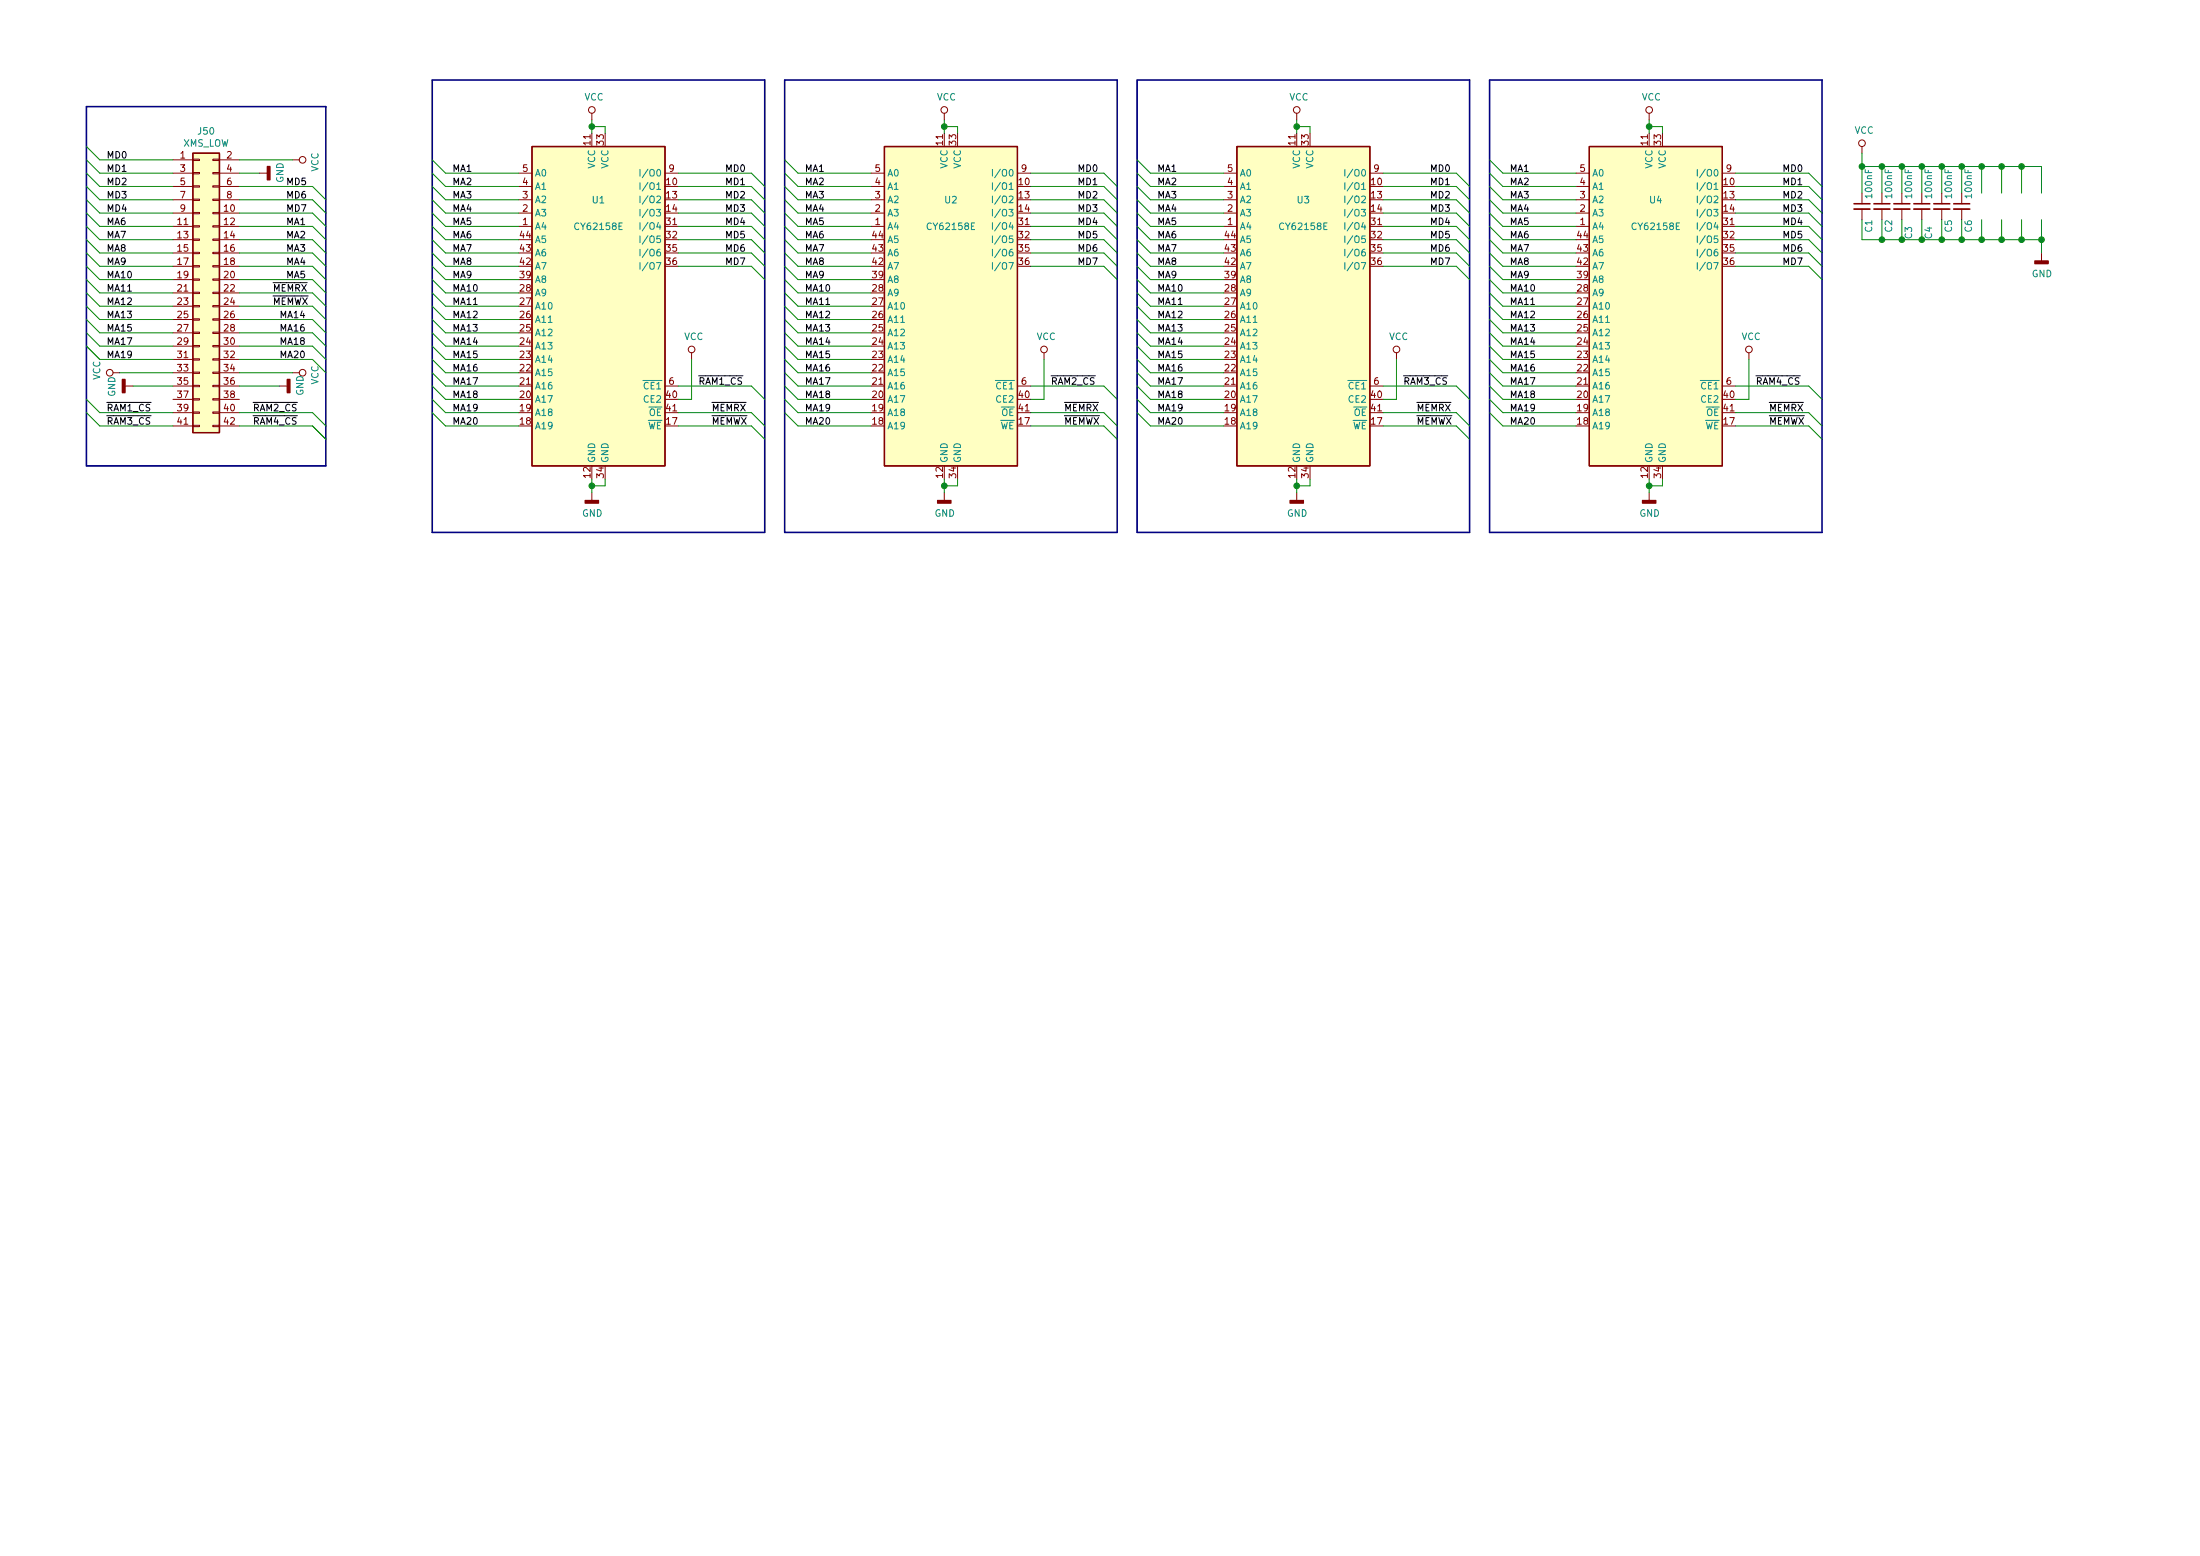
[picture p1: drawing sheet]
<svg xmlns="http://www.w3.org/2000/svg" width="420mm" height="297mm" viewBox="0 0 420 297" stroke-linecap="round" stroke-linejoin="round" font-family="sans-serif">
<g fill="#ffffc2" stroke="#ffffc2" stroke-width=".19">
<path d="M101.6 28h25.4v60.9h-25.4z"/>
<path d="M236.2 28h25.4v60.9h-25.4z"/>
<path d="M168.9 28h25.4v60.9h-25.4z"/>
<path d="M303.5 28h25.4v60.9h-25.4z"/>
<path d="M36.8 29.2h5.1v53.4h-5.1z"/>
</g>
<path d="M36.8 29.2h5.1v53.4h-5.1zM101.6 28h25.4v60.9h-25.4zM168.9 28h25.4v60.9h-25.4zM236.2 28h25.4v60.9h-25.4zM303.5 28h25.4v60.9h-25.4z" fill="none" stroke="#840000" stroke-width=".25"/>
<g fill="none" stroke="#840000" stroke-width=".19">
<path d="M33 38.1h3.8M33 35.6h3.8M33 33.1h3.8M33 30.5h3.8M36.8 38h1.3v.3h-1.3zM36.8 35.5h1.3v.2h-1.3zM36.8 32.9h1.3v.3h-1.3zM36.8 30.4h1.3v.2h-1.3zM40.6 38h1.3v.3h-1.3zM40.6 35.5h1.3v.2h-1.3zM40.6 32.9h1.3v.3h-1.3zM40.6 30.4h1.3v.2h-1.3z"/>
<path d="M41.9 38.1h3.8M41.9 35.6h3.8M41.9 33.1h3.8M41.9 30.5h3.8M49.5 33.1h1.6M55.9 30.5h1.2M99.1 38.1h2.5M99.1 35.6h2.5M99.1 33.1h2.5M113 21.6v1.3M127 33.1h2.5M166.4 38.1h2.5"/>
<path d="M166.4 35.6h2.5M166.4 33.1h2.5M180.3 21.6v1.3M194.3 33.1h2.5M233.7 38.1h2.5M233.7 35.6h2.5M233.7 33.1h2.5M247.6 21.6v1.3M261.6 33.1h2.6M301 38.1h2.5M301 35.6h2.5M301 33.1h2.5"/>
<path d="M315 21.6v1.3M328.9 33.1h2.6M355.6 28v1.2M355.6 36.9v2M355.6 39.9v2M359.4 36.9v2M359.4 39.9v2M363.2 36.9v2M363.2 39.9v2M367 36.9v2M367 39.9v2M370.8 36.9v2"/>
<path d="M370.8 39.9v2M374.6 36.9v2M374.6 39.9v2M33 43.2h3.8M33 40.7h3.8M33 45.8h3.8M33 48.3h3.8M33 50.8h3.8M33 53.4h3.8M33 55.9h3.8M33 58.5h3.8M36.8 58.3h1.3v.3h-1.3z"/>
<path d="M36.8 55.8h1.3v.2h-1.3zM36.8 53.2h1.3v.3h-1.3zM36.8 50.7h1.3v.3h-1.3zM36.8 48.2h1.3v.2h-1.3zM36.8 45.6h1.3v.3h-1.3zM36.8 43.1h1.3v.2h-1.3zM36.8 40.5h1.3v.3h-1.3zM40.6 58.3h1.3v.3h-1.3zM40.6 55.8h1.3v.2h-1.3zM40.6 53.2h1.3v.3h-1.3zM40.6 50.7h1.3v.3h-1.3zM40.6 48.2h1.3v.2h-1.3z"/>
<path d="M40.6 45.6h1.3v.3h-1.3zM40.6 43.1h1.3v.2h-1.3zM40.6 40.5h1.3v.3h-1.3zM41.9 43.2h3.8M41.9 40.7h3.8M41.9 45.8h3.8M41.9 48.3h3.8M41.9 50.8h3.8M41.9 53.4h3.8M41.9 55.9h3.8M41.9 58.5h3.8M99.1 43.2h2.5"/>
<path d="M99.1 40.7h2.5M166.4 43.2h2.5M166.4 40.7h2.5M233.7 43.2h2.5M233.7 40.7h2.5M301 43.2h2.5M301 40.7h2.5M389.9 48.3v1.5M21.6 71.2h1.3M23.9 73.7h1.5M33 73.7h3.8M33 71.2h3.8"/>
<path d="M33 61h3.8M33 63.5h3.8M33 66.1h3.8M33 68.6h3.8M33 76.2h3.8M33 78.8h3.8M36.8 78.6h1.3v.3h-1.3zM36.8 76.1h1.3v.3h-1.3zM36.8 73.6h1.3v.2h-1.3zM36.8 71h1.3v.3h-1.3zM36.8 68.5h1.3v.2h-1.3zM36.8 65.9h1.3v.3h-1.3z"/>
<path d="M36.8 63.4h1.3v.3h-1.3zM36.8 60.9h1.3v.2h-1.3zM40.6 78.6h1.3v.3h-1.3zM40.6 76.1h1.3v.3h-1.3zM40.6 73.6h1.3v.2h-1.3zM40.6 71h1.3v.3h-1.3zM40.6 68.5h1.3v.2h-1.3zM40.6 65.9h1.3v.3h-1.3zM40.6 63.4h1.3v.3h-1.3zM40.6 60.9h1.3v.2h-1.3zM41.9 73.7h3.8M41.9 71.2h3.8"/>
<path d="M41.9 61h3.8M41.9 63.5h3.8M41.9 66.1h3.8M41.9 68.6h3.8M41.9 76.2h3.8M41.9 78.8h3.8M53.3 73.7h1.6M55.9 71.2h1.2M127 73.7h2.5M132.1 67.3v1.3M194.3 73.7h2.5M199.4 67.3v1.3"/>
<path d="M261.6 73.7h2.6M266.7 67.3v1.3M328.9 73.7h2.6M334 67.3v1.3M33 81.3h3.8M36.8 81.2h1.3v.2h-1.3zM40.6 81.2h1.3v.2h-1.3zM41.9 81.3h3.8M113 94v1.5M180.3 94v1.5M247.6 94v1.5M315 94v1.5"/>
<circle cx="57.8" cy="30.5" r=".63"/>
<circle cx="113" cy="21" r=".63"/>
<circle cx="180.3" cy="21" r=".63"/>
<circle cx="247.6" cy="21" r=".63"/>
<circle cx="315" cy="21" r=".63"/>
<circle cx="355.6" cy="27.3" r=".63"/>
<circle cx="21" cy="71.2" r=".63"/>
<circle cx="57.8" cy="71.2" r=".63"/>
<circle cx="132.1" cy="66.7" r=".63"/>
<circle cx="199.4" cy="66.7" r=".63"/>
<circle cx="266.7" cy="66.7" r=".63"/>
<circle cx="334" cy="66.7" r=".63"/>
</g>
<g fill="none" stroke="#008484" stroke-width=".19">
<path d="M122.2 32.3v1.3M122.2 34.9v1.3M122.2 37.4v1.3M122.2 40v1.2M123.7 34.8l-1 1.7M123.7 37.4l-1 1.6M123.7 39.9l-1 1.6M123.7 32.3l-1 1.6M124.2 37.6l.2-.2a.44 .44 0 0 1 .5 .5v.6l-.5 .2-.2-.2zM124.2 32.5l.2-.2a.44 .44 0 0 1 .5 .5v.6l-.5 .2-.2-.2zM125.4 40h.8l-.5 .4 .4 .2v.5l-.2 .1-.5-.1M125.4 37.6l.5-.2 .3 .4-.8 .9h.8"/>
<path d="M125.6 32.5l.1-.2a.67 .67 0 0 1 .5 .7 .67 .67 0 0 1-.5 .6l-.3-.5zM189.5 32.3v1.3M189.5 34.9v1.3M189.5 37.4v1.3M189.5 40v1.2M191.1 34.8l-1.1 1.7M191.1 37.4l-1.1 1.6M191.1 39.9l-1.1 1.6M191.1 32.3l-1.1 1.6M191.5 37.6l.2-.2a.44 .44 0 0 1 .6 .5l-.1 .6-.5 .2-.2-.2zM191.5 32.5l.2-.2a.44 .44 0 0 1 .6 .5l-.1 .6-.5 .2-.2-.2zM192.7 40h.8l-.5 .4 .4 .2v.5l-.2 .1-.5-.1"/>
<path d="M192.7 37.6l.5-.2 .3 .4-.8 .9h.8M192.9 32.5l.1-.2a.67 .67 0 0 1 .5 .7 .67 .67 0 0 1-.5 .6l-.3-.5zM256.8 32.3v1.3M256.8 34.9v1.3M256.8 37.4v1.3M256.8 40v1.2M258.4 34.8l-1.1 1.7M258.4 37.4l-1.1 1.6M258.4 39.9l-1.1 1.6M258.4 32.3l-1.1 1.6M258.8 37.6l.2-.2a.44 .44 0 0 1 .6 .5l-.1 .6-.5 .2-.2-.2zM258.8 32.5l.2-.2a.44 .44 0 0 1 .6 .5l-.1 .6-.5 .2-.2-.2z"/>
<path d="M260 40h.8l-.5 .4 .4 .2v.5l-.2 .1-.5-.1M260 37.6l.5-.2 .3 .4-.8 .9h.8M260.2 32.5l.1-.2a.67 .67 0 0 1 .5 .7 .67 .67 0 0 1-.5 .6l-.3-.5zM324.2 32.3v1.3M324.2 34.9v1.3M324.2 37.4v1.3M324.2 40v1.2M325.7 34.8l-1.1 1.7M325.7 37.4l-1.1 1.6M325.7 39.9l-1.1 1.6M325.7 32.3l-1.1 1.6M326.1 37.6l.2-.2a.44 .44 0 0 1 .6 .5l-.1 .6-.5 .2-.2-.2z"/>
<path d="M326.1 32.5l.2-.2a.44 .44 0 0 1 .6 .5l-.1 .6-.5 .2-.2-.2zM327.3 40h.8l-.4 .4 .3 .2v.5l-.2 .1-.5-.1M327.4 37.6l.4-.2 .3 .4-.8 .9h.8M327.5 32.5l.2-.2a.67 .67 0 0 1 .4 .7 .67 .67 0 0 1-.4 .6l-.3-.5zM122.2 42.5v1.3M122.2 45v1.3M122.2 47.6v1.3M122.2 50.1v1.3M123.7 42.5l-1 1.6M123.7 45l-1 1.6M123.7 47.5l-1 1.7M123.7 50.1l-1 1.6"/>
<path d="M124.2 40.1l.2-.1a.44 .44 0 0 1 .5 .4v.7l-.5 .1-.2-.1zM124.2 45.2l.2-.2a.44 .44 0 0 1 .5 .5v.6l-.5 .2-.2-.2zM124.2 47.8l.2-.2a.44 .44 0 0 1 .5 .4v.7l-.5 .2-.2-.2zM124.2 50.3l.2-.2a.44 .44 0 0 1 .5 .5v.6l-.5 .2-.2-.2zM125.4 50.1h.8l-.5 1.3M126 47.6h-.2a.79 .79 0 0 0-.1 1.3l.4-.2v-.5l-.4-.1-.3 .2M126.1 45h-.6l-.1 .7 .2-.2 .5 .2v.5l-.2 .1-.5-.1M189.5 42.5v1.3M189.5 45v1.3M189.5 47.6v1.3M189.5 50.1v1.3M191.1 42.5l-1.1 1.6"/>
<path d="M191.1 45l-1.1 1.6M191.1 47.5l-1.1 1.7M191.1 50.1l-1.1 1.6M191.5 40.1l.2-.1a.44 .44 0 0 1 .6 .4l-.1 .7-.5 .1-.2-.1zM191.5 45.2l.2-.2a.44 .44 0 0 1 .6 .5l-.1 .6-.5 .2-.2-.2zM191.5 47.8l.2-.2a.44 .44 0 0 1 .6 .4l-.1 .7-.5 .2-.2-.2zM191.5 50.3l.2-.2a.44 .44 0 0 1 .6 .5l-.1 .6-.5 .2-.2-.2zM192.7 50.1h.8l-.5 1.3M193.3 47.6h-.2a.79 .79 0 0 0-.1 1.3l.4-.2v-.5l-.4-.1-.3 .2M193.4 45h-.6l-.1 .7 .2-.2 .5 .2v.5l-.2 .1-.5-.1M256.8 42.5v1.3M256.8 45v1.3"/>
<path d="M256.8 47.6v1.3M256.8 50.1v1.3M258.4 42.5l-1.1 1.6M258.4 45l-1.1 1.6M258.4 47.5l-1.1 1.7M258.4 50.1l-1.1 1.6M258.8 40.1l.2-.1a.44 .44 0 0 1 .6 .4l-.1 .7-.5 .1-.2-.1zM258.8 45.2l.2-.2a.44 .44 0 0 1 .6 .5l-.1 .6-.5 .2-.2-.2zM258.8 47.8l.2-.2a.44 .44 0 0 1 .6 .4l-.1 .7-.5 .2-.2-.2zM258.8 50.3l.2-.2a.44 .44 0 0 1 .6 .5l-.1 .6-.5 .2-.2-.2zM260 50.1h.8l-.5 1.3M260.7 47.6h-.3a.79 .79 0 0 0-.1 1.3l.4-.2v-.5l-.4-.1-.3 .2"/>
<path d="M260.7 45h-.6l-.1 .7 .2-.2 .5 .2v.5l-.2 .1-.5-.1M324.2 42.5v1.3M324.2 45v1.3M324.2 47.6v1.3M324.2 50.1v1.3M325.7 42.5l-1.1 1.6M325.7 45l-1.1 1.6M325.7 47.5l-1.1 1.7M325.7 50.1l-1.1 1.6M326.1 40.1l.2-.1a.44 .44 0 0 1 .6 .4l-.1 .7-.5 .1-.2-.1zM326.1 45.2l.2-.2a.44 .44 0 0 1 .6 .5l-.1 .6-.5 .2-.2-.2zM326.1 47.8l.2-.2a.44 .44 0 0 1 .6 .4l-.1 .7-.5 .2-.2-.2z"/>
<path d="M326.1 50.3l.2-.2a.44 .44 0 0 1 .6 .5l-.1 .6-.5 .2-.2-.2zM327.3 50.1h.8l-.5 1.3M328 47.6h-.3a.79 .79 0 0 0-.1 1.3l.4-.2v-.5l-.4-.1-.2 .2M328 45h-.6v.7l.2-.2 .4 .2v.5l-.2 .1-.4-.1"/>
</g>
<g fill="#840000" stroke="#840000" stroke-width=".25">
<path d="M179.1 95.5h2.5v.5h-2.5z"/>
<path d="M111.8 95.5h2.5v.5h-2.5z"/>
<path d="M246.4 95.5h2.5v.5h-2.5z"/>
<path d="M388.6 49.8h2.6v.5h-2.6z"/>
<path d="M54.9 72.4h.5v2.6h-.5z"/>
<path d="M51.1 31.8h.5v2.5h-.5z"/>
<path d="M23.4 72.4h.5v2.6h-.5z"/>
<path d="M313.7 95.5h2.5v.5h-2.5z"/>
</g>
<path d="M354.1 39.9h3M357.9 39.9h3M361.7 39.9h3M365.5 39.9h3.1M369.3 39.9h3.1M373.1 39.9h3.1" fill="none" stroke="#840000" stroke-width=".33"/>
<path d="M354.1 38.9h3M357.9 38.9h3M361.7 38.9h3M365.5 38.9h3.1M369.3 38.9h3.1M373.1 38.9h3.1" fill="none" stroke="#840000" stroke-width=".3"/>
<path d="M82.5 15.3h63.5v86.3h-63.5zM149.9 15.3h63.5v86.3h-63.5zM217.2 15.3h63.5v86.3h-63.5zM284.5 15.3h63.5v86.3h-63.5zM16.5 20.4h45.7v68.5h-45.7z" fill="none" stroke="#000084" stroke-width=".3"/>
<g fill="none" stroke="#008400" stroke-width=".19">
<path d="M16.5 38.1l2.5 2.6h14M16.5 35.6l2.5 2.5h14M16.5 30.5l2.5 2.6h14M16.5 33.1l2.5 2.5h14M16.5 28l2.5 2.5h14M45.7 38.1h14l2.5 2.6M45.7 33.1h3.8M45.7 35.6h14l2.5 2.5M45.7 30.5h10.2M82.5 38.1l2.6 2.6h14M82.5 35.6l2.6 2.5h14M82.5 30.5l2.6 2.6h14"/>
<path d="M82.5 33.1l2.6 2.5h14M113 24.2h2.6v1.2M113 22.9v2.5M129.5 38.1h14l2.5 2.6M129.5 33.1h14l2.5 2.5M129.5 35.6h14l2.5 2.5M149.9 38.1l2.5 2.6h14M149.9 35.6l2.5 2.5h14M149.9 30.5l2.5 2.6h14M149.9 33.1l2.5 2.5h14M180.3 24.2h2.6v1.2M180.3 22.9v2.5"/>
<path d="M196.8 38.1h14l2.6 2.6M196.8 33.1h14l2.6 2.5M196.8 35.6h14l2.6 2.5M217.2 38.1l2.5 2.6h14M217.2 35.6l2.5 2.5h14M217.2 30.5l2.5 2.6h14M217.2 33.1l2.5 2.5h14M247.6 22.9v2.5M247.6 24.2h2.6v1.2M264.2 38.1h13.9l2.6 2.6M264.2 33.1h13.9l2.6 2.5M264.2 35.6h13.9l2.6 2.5"/>
<path d="M284.5 38.1l2.5 2.6h14M284.5 35.6l2.5 2.5h14M284.5 30.5l2.5 2.6h14M284.5 33.1l2.5 2.5h14M315 24.2h2.5v1.2M315 22.9v2.5M331.5 38.1h13.9l2.6 2.6M331.5 33.1h13.9l2.6 2.5M331.5 35.6h13.9l2.6 2.5M355.6 31.8h34.3v5.1M355.6 29.2v7.7M359.4 31.8v5.1"/>
<path d="M363.2 31.8v5.1M367 31.8v5.1M370.8 31.8v5.1M374.6 31.8v5.1M378.5 31.8v5.1M382.3 31.8v5.1M386.1 31.8v5.1M16.5 43.2l2.5 2.6h14M16.5 48.3l2.5 2.5h14M16.5 45.8l2.5 2.5h14M16.5 40.7l2.5 2.5h14M16.5 58.5l2.5 2.5h14"/>
<path d="M16.5 55.9l2.5 2.6h14M16.5 53.4l2.5 2.5h14M16.5 50.8l2.5 2.6h14M45.7 45.8h14l2.5 2.5M45.7 50.8h14l2.5 2.6M45.7 48.3h14l2.5 2.5M45.7 43.2h14l2.5 2.6M45.7 40.7h14l2.5 2.5M45.7 58.5h14l2.5 2.5M45.7 55.9h14l2.5 2.6M45.7 53.4h14l2.5 2.5M82.5 43.2l2.6 2.6h14"/>
<path d="M82.5 48.3l2.6 2.5h14M82.5 45.8l2.6 2.5h14M82.5 40.7l2.6 2.5h14M82.5 58.5l2.6 2.5h14M82.5 55.9l2.6 2.6h14M82.5 53.4l2.6 2.5h14M82.5 50.8l2.6 2.6h14M129.5 45.8h14l2.5 2.5M129.5 50.8h14l2.5 2.6M129.5 48.3h14l2.5 2.5M129.5 43.2h14l2.5 2.6M129.5 40.7h14l2.5 2.5"/>
<path d="M149.9 43.2l2.5 2.6h14M149.9 48.3l2.5 2.5h14M149.9 45.8l2.5 2.5h14M149.9 40.7l2.5 2.5h14M149.9 58.5l2.5 2.5h14M149.9 55.9l2.5 2.6h14M149.9 53.4l2.5 2.5h14M149.9 50.8l2.5 2.6h14M196.8 45.8h14l2.6 2.5M196.8 50.8h14l2.6 2.6M196.8 48.3h14l2.6 2.5M196.8 43.2h14l2.6 2.6"/>
<path d="M196.8 40.7h14l2.6 2.5M217.2 43.2l2.5 2.6h14M217.2 48.3l2.5 2.5h14M217.2 45.8l2.5 2.5h14M217.2 40.7l2.5 2.5h14M217.2 58.5l2.5 2.5h14M217.2 55.9l2.5 2.6h14M217.2 53.4l2.5 2.5h14M217.2 50.8l2.5 2.6h14M264.2 45.8h13.9l2.6 2.5M264.2 50.8h13.9l2.6 2.6M264.2 48.3h13.9l2.6 2.5"/>
<path d="M264.2 43.2h13.9l2.6 2.6M264.2 40.7h13.9l2.6 2.5M284.5 43.2l2.5 2.6h14M284.5 48.3l2.5 2.5h14M284.5 45.8l2.5 2.5h14M284.5 40.7l2.5 2.5h14M284.5 58.5l2.5 2.5h14M284.5 55.9l2.5 2.6h14M284.5 53.4l2.5 2.5h14M284.5 50.8l2.5 2.6h14M331.5 45.8h13.9l2.6 2.5M331.5 50.8h13.9l2.6 2.6"/>
<path d="M331.5 48.3h13.9l2.6 2.5M331.5 43.2h13.9l2.6 2.6M331.5 40.7h13.9l2.6 2.5M355.6 41.9v3.9h34.3M359.4 41.9v3.9M363.2 41.9v3.9M367 41.9v3.9M370.8 41.9v3.9M374.6 41.9v3.9M378.5 41.9v3.9M382.3 41.9v3.9M386.1 41.9v3.9"/>
<path d="M389.9 41.9v6.4M16.5 78.8l2.5 2.5h14M16.5 76.2l2.5 2.6h14M16.5 66.1l2.5 2.5h14M16.5 63.5l2.5 2.6h14M16.5 61l2.5 2.5h14M22.9 71.2h10.1M25.4 73.7h7.6M45.7 78.8h14l2.5 2.5M45.7 73.7h7.6M45.7 71.2h10.2M45.7 68.6h14l2.5 2.6"/>
<path d="M45.7 66.1h14l2.5 2.5M45.7 63.5h14l2.5 2.6M45.7 61h14l2.5 2.5M82.5 78.8l2.6 2.5h14M82.5 76.2l2.6 2.6h14M82.5 71.2l2.6 2.5h14M82.5 73.7l2.6 2.5h14M82.5 68.6l2.6 2.6h14M82.5 66.1l2.6 2.5h14M82.5 63.5l2.6 2.6h14M82.5 61l2.6 2.5h14M129.5 78.8h14l2.5 2.5"/>
<path d="M129.5 73.7h14l2.5 2.5M132.1 68.6v7.6h-2.6M149.9 78.8l2.5 2.5h14M149.9 76.2l2.5 2.6h14M149.9 71.2l2.5 2.5h14M149.9 73.7l2.5 2.5h14M149.9 68.6l2.5 2.6h14M149.9 66.1l2.5 2.5h14M149.9 63.5l2.5 2.6h14M149.9 61l2.5 2.5h14M196.8 78.8h14l2.6 2.5M196.8 73.7h14l2.6 2.5"/>
<path d="M199.4 68.6v7.6h-2.6M217.2 78.8l2.5 2.5h14M217.2 76.2l2.5 2.6h14M217.2 71.2l2.5 2.5h14M217.2 73.7l2.5 2.5h14M217.2 68.6l2.5 2.6h14M217.2 66.1l2.5 2.5h14M217.2 63.5l2.5 2.6h14M217.2 61l2.5 2.5h14M264.2 78.8h13.9l2.6 2.5M264.2 73.7h13.9l2.6 2.5M266.7 68.6v7.6h-2.5"/>
<path d="M284.5 78.8l2.5 2.5h14M284.5 76.2l2.5 2.6h14M284.5 71.2l2.5 2.5h14M284.5 73.7l2.5 2.5h14M284.5 68.6l2.5 2.6h14M284.5 66.1l2.5 2.5h14M284.5 63.5l2.5 2.6h14M284.5 61l2.5 2.5h14M331.5 78.8h13.9l2.6 2.5M331.5 73.7h13.9l2.6 2.5M334 68.6v7.6h-2.5M45.7 81.3h14l2.5 2.6"/>
<path d="M113 91.5v2.5M115.6 91.5v1.2h-2.6M129.5 81.3h14l2.5 2.6M180.3 91.5v2.5M182.9 91.5v1.2h-2.6M196.8 81.3h14l2.6 2.6M247.6 91.5v2.5M250.2 91.5v1.2h-2.6M264.2 81.3h13.9l2.6 2.6M315 91.5v2.5M317.5 91.5v1.2h-2.5M331.5 81.3h13.9l2.6 2.6"/>
</g>
<g fill="#008400" stroke="#008400" stroke-width=".25">
<circle cx="359.4" cy="31.8" r=".51"/>
<circle cx="378.5" cy="45.8" r=".51"/>
<circle cx="386.1" cy="45.8" r=".51"/>
<circle cx="247.6" cy="24.2" r=".51"/>
<circle cx="363.2" cy="31.8" r=".51"/>
<circle cx="359.4" cy="45.8" r=".51"/>
<circle cx="355.6" cy="31.8" r=".51"/>
<circle cx="382.3" cy="45.8" r=".51"/>
<circle cx="378.5" cy="31.8" r=".51"/>
<circle cx="386.1" cy="31.8" r=".51"/>
<circle cx="370.8" cy="45.8" r=".51"/>
<circle cx="367" cy="31.8" r=".51"/>
<circle cx="367" cy="45.8" r=".51"/>
<circle cx="180.3" cy="24.2" r=".51"/>
<circle cx="247.7" cy="92.7" r=".51"/>
<circle cx="113" cy="92.7" r=".51"/>
<circle cx="389.9" cy="45.8" r=".51"/>
<circle cx="180.3" cy="92.7" r=".51"/>
<circle cx="315" cy="92.7" r=".51"/>
<circle cx="382.3" cy="31.8" r=".51"/>
<circle cx="374.6" cy="31.8" r=".51"/>
<circle cx="363.2" cy="45.8" r=".51"/>
<circle cx="374.6" cy="45.8" r=".51"/>
<circle cx="113" cy="24.2" r=".51"/>
<circle cx="315" cy="24.2" r=".51"/>
<circle cx="370.8" cy="31.8" r=".51"/>
</g>
<g font-size="1.8" fill="#008484">
<text x="111.6" y="19.2">VCC</text>
<text x="178.9" y="19.2">VCC</text>
<text x="246.2" y="19.2">VCC</text>
<text x="313.5" y="19.2">VCC</text>
<text x="34.9" y="28">XMS_LOW</text>
<text x="37.9" y="25.7">J50</text>
<text x="354.2" y="25.5">VCC</text>
<text x="54.2" y="34.9" transform="rotate(-90 54.2 34.9)">GND</text>
<text x="60.8" y="32.8" transform="rotate(-90 60.8 32.8)">VCC</text>
<text x="102.1" y="33.7">A0</text>
<text x="113.7" y="32.2" transform="rotate(-90 113.7 32.2)">VCC</text>
<text x="116.2" y="32.2" transform="rotate(-90 116.2 32.2)">VCC</text>
<text x="169.4" y="33.7">A0</text>
<text x="181" y="32.2" transform="rotate(-90 181 32.2)">VCC</text>
<text x="183.5" y="32.2" transform="rotate(-90 183.5 32.2)">VCC</text>
<text x="236.7" y="33.7">A0</text>
<text x="248.3" y="32.2" transform="rotate(-90 248.3 32.2)">VCC</text>
<text x="250.8" y="32.2" transform="rotate(-90 250.8 32.2)">VCC</text>
<text x="304" y="33.7">A0</text>
<text x="315.6" y="32.2" transform="rotate(-90 315.6 32.2)">VCC</text>
<text x="318.1" y="32.2" transform="rotate(-90 318.1 32.2)">VCC</text>
<text x="102.1" y="41.3">A3</text>
<text x="102.1" y="38.8">A2</text>
<text x="102.1" y="36.2">A1</text>
<text x="113.2" y="38.8">U1</text>
<text x="123.1" y="36.2">I/O1</text>
<text x="169.4" y="41.3">A3</text>
<text x="169.4" y="38.8">A2</text>
<text x="169.4" y="36.2">A1</text>
<text x="180.5" y="38.8">U2</text>
<text x="190.4" y="36.2">I/O1</text>
<text x="236.7" y="41.3">A3</text>
<text x="236.7" y="38.8">A2</text>
<text x="236.7" y="36.2">A1</text>
<text x="247.8" y="38.8">U3</text>
<text x="257.8" y="36.2">I/O1</text>
<text x="304" y="41.3">A3</text>
<text x="304" y="38.8">A2</text>
<text x="304" y="36.2">A1</text>
<text x="315.1" y="38.8">U4</text>
<text x="325.1" y="36.2">I/O1</text>
<text x="357.6" y="37.7" transform="rotate(-90 357.6 37.7)">100nF</text>
<text x="361.4" y="37.7" transform="rotate(-90 361.4 37.7)">100nF</text>
<text x="365.2" y="37.7" transform="rotate(-90 365.2 37.7)">100nF</text>
<text x="369" y="37.7" transform="rotate(-90 369 37.7)">100nF</text>
<text x="372.8" y="37.7" transform="rotate(-90 372.8 37.7)">100nF</text>
<text x="376.6" y="37.7" transform="rotate(-90 376.6 37.7)">100nF</text>
<text x="102.1" y="43.9">A4</text>
<text x="102.1" y="46.4">A5</text>
<text x="110" y="43.9">CY62158E</text>
<text x="123.1" y="43.9">I/O4</text>
<text x="169.4" y="43.9">A4</text>
<text x="169.4" y="46.4">A5</text>
<text x="177.3" y="43.9">CY62158E</text>
<text x="190.4" y="43.9">I/O4</text>
<text x="236.7" y="43.9">A4</text>
<text x="236.7" y="46.4">A5</text>
<text x="244.7" y="43.9">CY62158E</text>
<text x="257.8" y="43.9">I/O4</text>
<text x="304" y="43.9">A4</text>
<text x="304" y="46.4">A5</text>
<text x="312" y="43.9">CY62158E</text>
<text x="325.1" y="43.9">I/O4</text>
<text x="357.6" y="44.3" transform="rotate(-90 357.6 44.3)">C1</text>
<text x="361.4" y="44.3" transform="rotate(-90 361.4 44.3)">C2</text>
<text x="365.2" y="45.6" transform="rotate(-90 365.2 45.6)">C3</text>
<text x="369" y="45.6" transform="rotate(-90 369 45.6)">C4</text>
<text x="372.8" y="44.3" transform="rotate(-90 372.8 44.3)">C5</text>
<text x="376.6" y="44.3" transform="rotate(-90 376.6 44.3)">C6</text>
<text x="102.1" y="51.5">A7</text>
<text x="102.1" y="48.9">A6</text>
<text x="169.4" y="51.5">A7</text>
<text x="169.4" y="48.9">A6</text>
<text x="236.7" y="51.5">A7</text>
<text x="236.7" y="48.9">A6</text>
<text x="304" y="51.5">A7</text>
<text x="304" y="48.9">A6</text>
<text x="388" y="52.9">GND</text>
<text x="102.1" y="59.1">A10</text>
<text x="102.1" y="56.6">A9</text>
<text x="102.1" y="54">A8</text>
<text x="169.4" y="59.1">A10</text>
<text x="169.4" y="56.6">A9</text>
<text x="169.4" y="54">A8</text>
<text x="236.7" y="59.1">A10</text>
<text x="236.7" y="56.6">A9</text>
<text x="236.7" y="54">A8</text>
<text x="304" y="59.1">A10</text>
<text x="304" y="56.6">A9</text>
<text x="304" y="54">A8</text>
<text x="102.1" y="64.2">A12</text>
<text x="102.1" y="61.6">A11</text>
<text x="130.7" y="64.9">VCC</text>
<text x="169.4" y="64.2">A12</text>
<text x="169.4" y="61.6">A11</text>
<text x="198" y="64.9">VCC</text>
<text x="236.7" y="64.2">A12</text>
<text x="236.7" y="61.6">A11</text>
<text x="265.3" y="64.9">VCC</text>
<text x="304" y="64.2">A12</text>
<text x="304" y="61.6">A11</text>
<text x="332.6" y="64.9">VCC</text>
<text x="102.1" y="71.8">A15</text>
<text x="102.1" y="69.3">A14</text>
<text x="102.1" y="66.7">A13</text>
<text x="169.4" y="71.8">A15</text>
<text x="169.4" y="69.3">A14</text>
<text x="169.4" y="66.7">A13</text>
<text x="236.7" y="71.8">A15</text>
<text x="236.7" y="69.3">A14</text>
<text x="236.7" y="66.7">A13</text>
<text x="304" y="71.8">A15</text>
<text x="304" y="69.3">A14</text>
<text x="304" y="66.7">A13</text>
<text x="19.2" y="72.6" transform="rotate(-90 19.2 72.6)">VCC</text>
<text x="22" y="75.8" transform="rotate(-90 22 75.8)">GND</text>
<text x="58" y="75.6" transform="rotate(-90 58 75.6)">GND</text>
<text x="60.8" y="73.4" transform="rotate(-90 60.8 73.4)">VCC</text>
<text x="102.1" y="76.9">A17</text>
<text x="102.1" y="74.3">A16</text>
<text x="123.1" y="76.9">CE2</text>
<text x="123.1" y="74.3">CE1</text>
<text x="169.4" y="76.9">A17</text>
<text x="169.4" y="74.3">A16</text>
<text x="190.4" y="76.9">CE2</text>
<text x="190.4" y="74.3">CE1</text>
<text x="236.7" y="76.9">A17</text>
<text x="236.7" y="74.3">A16</text>
<text x="257.7" y="76.9">CE2</text>
<text x="257.7" y="74.3">CE1</text>
<text x="304" y="76.9">A17</text>
<text x="304" y="74.3">A16</text>
<text x="325" y="76.9">CE2</text>
<text x="325" y="74.3">CE1</text>
<text x="102.1" y="82">A19</text>
<text x="102.1" y="79.4">A18</text>
<text x="123.6" y="82">WE</text>
<text x="123.9" y="79.4">OE</text>
<text x="169.4" y="82">A19</text>
<text x="169.4" y="79.4">A18</text>
<text x="191" y="82">WE</text>
<text x="191.2" y="79.4">OE</text>
<text x="236.7" y="82">A19</text>
<text x="236.7" y="79.4">A18</text>
<text x="258.3" y="82">WE</text>
<text x="258.5" y="79.4">OE</text>
<text x="304" y="82">A19</text>
<text x="304" y="79.4">A18</text>
<text x="325.6" y="82">WE</text>
<text x="325.9" y="79.4">OE</text>
<text x="113.7" y="88.4" transform="rotate(-90 113.7 88.4)">GND</text>
<text x="116.2" y="88.4" transform="rotate(-90 116.2 88.4)">GND</text>
<text x="181" y="88.4" transform="rotate(-90 181 88.4)">GND</text>
<text x="183.5" y="88.4" transform="rotate(-90 183.5 88.4)">GND</text>
<text x="248.3" y="88.4" transform="rotate(-90 248.3 88.4)">GND</text>
<text x="250.8" y="88.4" transform="rotate(-90 250.8 88.4)">GND</text>
<text x="315.6" y="88.4" transform="rotate(-90 315.6 88.4)">GND</text>
<text x="318.1" y="88.4" transform="rotate(-90 318.1 88.4)">GND</text>
<text x="111.2" y="98.6">GND</text>
<text x="178.5" y="98.6">GND</text>
<text x="245.8" y="98.6">GND</text>
<text x="313.1" y="98.6">GND</text>
</g>
<g font-size="1.8" fill="#840000">
<text x="112.8" y="27.7" transform="rotate(-90 112.8 27.7)">11</text>
<text x="115.3" y="27.7" transform="rotate(-90 115.3 27.7)">33</text>
<text x="180.1" y="27.7" transform="rotate(-90 180.1 27.7)">11</text>
<text x="182.6" y="27.7" transform="rotate(-90 182.6 27.7)">33</text>
<text x="247.4" y="27.7" transform="rotate(-90 247.4 27.7)">11</text>
<text x="249.9" y="27.7" transform="rotate(-90 249.9 27.7)">33</text>
<text x="314.7" y="27.7" transform="rotate(-90 314.7 27.7)">11</text>
<text x="317.2" y="27.7" transform="rotate(-90 317.2 27.7)">33</text>
<text x="34.4" y="30.3">1</text>
<text x="34.4" y="32.8">3</text>
<text x="34.4" y="35.3">5</text>
<text x="43.3" y="30.3">2</text>
<text x="43.3" y="32.8">4</text>
<text x="43.3" y="35.3">6</text>
<text x="99.8" y="35.3">4</text>
<text x="99.8" y="32.8">5</text>
<text x="127.3" y="35.3">10</text>
<text x="127.8" y="32.8">9</text>
<text x="167.2" y="35.3">4</text>
<text x="167.2" y="32.8">5</text>
<text x="194.6" y="35.3">10</text>
<text x="195.1" y="32.8">9</text>
<text x="234.5" y="35.3">4</text>
<text x="234.5" y="32.8">5</text>
<text x="261.9" y="35.3">10</text>
<text x="262.4" y="32.8">9</text>
<text x="301.8" y="35.3">4</text>
<text x="301.8" y="32.8">5</text>
<text x="329.2" y="35.3">10</text>
<text x="329.7" y="32.8">9</text>
<text x="34.4" y="37.9">7</text>
<text x="34.4" y="40.4">9</text>
<text x="42.8" y="40.4">10</text>
<text x="43.3" y="37.9">8</text>
<text x="99.8" y="40.4">2</text>
<text x="99.8" y="37.9">3</text>
<text x="127.3" y="37.9">13</text>
<text x="127.3" y="40.4">14</text>
<text x="167.2" y="40.4">2</text>
<text x="167.2" y="37.9">3</text>
<text x="194.6" y="37.9">13</text>
<text x="194.6" y="40.4">14</text>
<text x="234.5" y="40.4">2</text>
<text x="234.5" y="37.9">3</text>
<text x="261.9" y="37.9">13</text>
<text x="261.9" y="40.4">14</text>
<text x="301.8" y="40.4">2</text>
<text x="301.8" y="37.9">3</text>
<text x="329.2" y="37.9">13</text>
<text x="329.2" y="40.4">14</text>
<text x="34" y="43">11</text>
<text x="34" y="45.5">13</text>
<text x="42.8" y="43">12</text>
<text x="42.8" y="45.5">14</text>
<text x="99.4" y="45.5">44</text>
<text x="99.8" y="43">1</text>
<text x="127.3" y="43">31</text>
<text x="127.3" y="45.5">32</text>
<text x="166.7" y="45.5">44</text>
<text x="167.2" y="43">1</text>
<text x="194.6" y="43">31</text>
<text x="194.6" y="45.5">32</text>
<text x="234" y="45.5">44</text>
<text x="234.5" y="43">1</text>
<text x="261.9" y="43">31</text>
<text x="261.9" y="45.5">32</text>
<text x="301.3" y="45.5">44</text>
<text x="301.8" y="43">1</text>
<text x="329.2" y="43">31</text>
<text x="329.2" y="45.5">32</text>
<text x="34" y="48">15</text>
<text x="34" y="50.6">17</text>
<text x="34" y="53.1">19</text>
<text x="42.8" y="48">16</text>
<text x="42.8" y="50.6">18</text>
<text x="42.8" y="53.1">20</text>
<text x="99.4" y="53.1">39</text>
<text x="99.4" y="50.6">42</text>
<text x="99.4" y="48">43</text>
<text x="127.3" y="48">35</text>
<text x="127.3" y="50.6">36</text>
<text x="166.7" y="53.1">39</text>
<text x="166.7" y="50.6">42</text>
<text x="166.7" y="48">43</text>
<text x="194.6" y="48">35</text>
<text x="194.6" y="50.6">36</text>
<text x="234" y="53.1">39</text>
<text x="234" y="50.6">42</text>
<text x="234" y="48">43</text>
<text x="261.9" y="48">35</text>
<text x="261.9" y="50.6">36</text>
<text x="301.3" y="53.1">39</text>
<text x="301.3" y="50.6">42</text>
<text x="301.3" y="48">43</text>
<text x="329.2" y="48">35</text>
<text x="329.2" y="50.6">36</text>
<text x="34" y="55.7">21</text>
<text x="34" y="58.2">23</text>
<text x="42.8" y="55.7">22</text>
<text x="42.8" y="58.2">24</text>
<text x="99.4" y="58.2">27</text>
<text x="99.4" y="55.7">28</text>
<text x="166.7" y="58.2">27</text>
<text x="166.7" y="55.7">28</text>
<text x="234" y="58.2">27</text>
<text x="234" y="55.7">28</text>
<text x="301.3" y="58.2">27</text>
<text x="301.3" y="55.7">28</text>
<text x="34" y="60.7">25</text>
<text x="34" y="63.3">27</text>
<text x="34" y="65.8">29</text>
<text x="42.8" y="60.7">26</text>
<text x="42.8" y="63.3">28</text>
<text x="42.8" y="65.8">30</text>
<text x="99.4" y="65.8">24</text>
<text x="99.4" y="63.3">25</text>
<text x="99.4" y="60.7">26</text>
<text x="166.7" y="65.8">24</text>
<text x="166.7" y="63.3">25</text>
<text x="166.7" y="60.7">26</text>
<text x="234" y="65.8">24</text>
<text x="234" y="63.3">25</text>
<text x="234" y="60.7">26</text>
<text x="301.3" y="65.8">24</text>
<text x="301.3" y="63.3">25</text>
<text x="301.3" y="60.7">26</text>
<text x="34" y="68.4">31</text>
<text x="34" y="70.9">33</text>
<text x="42.8" y="68.4">32</text>
<text x="42.8" y="70.9">34</text>
<text x="99.4" y="70.9">22</text>
<text x="99.4" y="68.4">23</text>
<text x="166.7" y="70.9">22</text>
<text x="166.7" y="68.4">23</text>
<text x="234" y="70.9">22</text>
<text x="234" y="68.4">23</text>
<text x="301.3" y="70.9">22</text>
<text x="301.3" y="68.4">23</text>
<text x="34" y="73.4">35</text>
<text x="34" y="76">37</text>
<text x="42.8" y="73.4">36</text>
<text x="42.8" y="76">38</text>
<text x="99.4" y="76">20</text>
<text x="99.4" y="73.4">21</text>
<text x="127.3" y="76">40</text>
<text x="127.8" y="73.4">6</text>
<text x="166.7" y="76">20</text>
<text x="166.7" y="73.4">21</text>
<text x="194.6" y="76">40</text>
<text x="195.1" y="73.4">6</text>
<text x="234" y="76">20</text>
<text x="234" y="73.4">21</text>
<text x="261.9" y="76">40</text>
<text x="262.4" y="73.4">6</text>
<text x="301.3" y="76">20</text>
<text x="301.3" y="73.4">21</text>
<text x="329.2" y="76">40</text>
<text x="329.7" y="73.4">6</text>
<text x="34" y="78.5">39</text>
<text x="34" y="81.1">41</text>
<text x="42.8" y="78.5">40</text>
<text x="42.8" y="81.1">42</text>
<text x="99.4" y="81.1">18</text>
<text x="99.4" y="78.5">19</text>
<text x="127.3" y="81.1">17</text>
<text x="127.3" y="78.5">41</text>
<text x="166.7" y="81.1">18</text>
<text x="166.7" y="78.5">19</text>
<text x="194.6" y="81.1">17</text>
<text x="194.6" y="78.5">41</text>
<text x="234" y="81.1">18</text>
<text x="234" y="78.5">19</text>
<text x="261.9" y="81.1">17</text>
<text x="261.9" y="78.5">41</text>
<text x="301.3" y="81.1">18</text>
<text x="301.3" y="78.5">19</text>
<text x="329.2" y="81.1">17</text>
<text x="329.2" y="78.5">41</text>
<text x="112.8" y="91.2" transform="rotate(-90 112.8 91.2)">12</text>
<text x="115.3" y="91.2" transform="rotate(-90 115.3 91.2)">34</text>
<text x="180.1" y="91.2" transform="rotate(-90 180.1 91.2)">12</text>
<text x="182.6" y="91.2" transform="rotate(-90 182.6 91.2)">34</text>
<text x="247.4" y="91.2" transform="rotate(-90 247.4 91.2)">12</text>
<text x="249.9" y="91.2" transform="rotate(-90 249.9 91.2)">34</text>
<text x="314.7" y="91.2" transform="rotate(-90 314.7 91.2)">12</text>
<text x="317.2" y="91.2" transform="rotate(-90 317.2 91.2)">34</text>
</g>
<g font-size="1.8">
<text x="20.3" y="35.3">MD2</text>
<text x="20.3" y="30.3">MD0</text>
<text x="20.3" y="32.8">MD1</text>
<text x="54.6" y="35.3">MD5</text>
<text x="86.4" y="35.3">MA2</text>
<text x="86.4" y="32.8">MA1</text>
<text x="138.4" y="32.8">MD0</text>
<text x="138.4" y="35.3">MD1</text>
<text x="153.7" y="32.8">MA1</text>
<text x="153.7" y="35.3">MA2</text>
<text x="205.7" y="32.8">MD0</text>
<text x="205.7" y="35.3">MD1</text>
<text x="221" y="32.8">MA1</text>
<text x="221" y="35.3">MA2</text>
<text x="273" y="35.3">MD1</text>
<text x="273" y="32.8">MD0</text>
<text x="288.3" y="32.8">MA1</text>
<text x="288.3" y="35.3">MA2</text>
<text x="340.4" y="32.8">MD0</text>
<text x="340.4" y="35.3">MD1</text>
<text x="20.3" y="37.9">MD3</text>
<text x="20.3" y="40.4">MD4</text>
<text x="54.6" y="37.9">MD6</text>
<text x="54.6" y="40.4">MD7</text>
<text x="86.4" y="40.4">MA4</text>
<text x="86.4" y="37.9">MA3</text>
<text x="138.4" y="40.4">MD3</text>
<text x="138.4" y="37.9">MD2</text>
<text x="153.7" y="37.9">MA3</text>
<text x="153.7" y="40.4">MA4</text>
<text x="205.7" y="40.4">MD3</text>
<text x="205.7" y="37.9">MD2</text>
<text x="221" y="40.4">MA4</text>
<text x="221" y="37.9">MA3</text>
<text x="273" y="40.4">MD3</text>
<text x="273" y="37.9">MD2</text>
<text x="288.3" y="40.4">MA4</text>
<text x="288.3" y="37.9">MA3</text>
<text x="340.4" y="37.9">MD2</text>
<text x="340.4" y="40.4">MD3</text>
<text x="20.3" y="43">MA6</text>
<text x="20.3" y="45.5">MA7</text>
<text x="54.6" y="45.5">MA2</text>
<text x="54.6" y="43">MA1</text>
<text x="86.4" y="43">MA5</text>
<text x="86.4" y="45.5">MA6</text>
<text x="138.4" y="45.5">MD5</text>
<text x="138.4" y="43">MD4</text>
<text x="153.7" y="43">MA5</text>
<text x="153.7" y="45.5">MA6</text>
<text x="205.7" y="45.5">MD5</text>
<text x="205.7" y="43">MD4</text>
<text x="221" y="43">MA5</text>
<text x="221" y="45.5">MA6</text>
<text x="273" y="45.5">MD5</text>
<text x="273" y="43">MD4</text>
<text x="288.3" y="43">MA5</text>
<text x="288.3" y="45.5">MA6</text>
<text x="340.4" y="43">MD4</text>
<text x="340.4" y="45.5">MD5</text>
<text x="20.3" y="53.1">MA10</text>
<text x="20.3" y="48">MA8</text>
<text x="20.3" y="50.6">MA9</text>
<text x="54.6" y="48">MA3</text>
<text x="54.6" y="50.6">MA4</text>
<text x="54.6" y="53.1">MA5</text>
<text x="86.4" y="50.6">MA8</text>
<text x="86.4" y="53.1">MA9</text>
<text x="86.4" y="48">MA7</text>
<text x="138.4" y="50.6">MD7</text>
<text x="138.4" y="48">MD6</text>
<text x="153.7" y="53.1">MA9</text>
<text x="153.7" y="50.6">MA8</text>
<text x="153.7" y="48">MA7</text>
<text x="205.7" y="50.6">MD7</text>
<text x="205.7" y="48">MD6</text>
<text x="221" y="48">MA7</text>
<text x="221" y="50.6">MA8</text>
<text x="221" y="53.1">MA9</text>
<text x="273" y="48">MD6</text>
<text x="273" y="50.6">MD7</text>
<text x="288.3" y="48">MA7</text>
<text x="288.3" y="50.6">MA8</text>
<text x="288.3" y="53.1">MA9</text>
<text x="340.4" y="48">MD6</text>
<text x="340.4" y="50.6">MD7</text>
<text x="20.3" y="55.7">MA11</text>
<text x="20.3" y="58.2">MA12</text>
<text x="52.1" y="55.7">MEMRX</text>
<text x="52.1" y="58.2">MEMWX</text>
<text x="86.4" y="58.2">MA11</text>
<text x="86.4" y="55.7">MA10</text>
<text x="153.7" y="55.7">MA10</text>
<text x="153.7" y="58.2">MA11</text>
<text x="221" y="55.7">MA10</text>
<text x="221" y="58.2">MA11</text>
<text x="288.3" y="55.7">MA10</text>
<text x="288.3" y="58.2">MA11</text>
<text x="20.3" y="65.8">MA17</text>
<text x="20.3" y="60.7">MA13</text>
<text x="20.3" y="63.3">MA15</text>
<text x="53.3" y="65.8">MA18</text>
<text x="53.3" y="60.7">MA14</text>
<text x="53.3" y="63.3">MA16</text>
<text x="86.4" y="65.8">MA14</text>
<text x="86.4" y="63.3">MA13</text>
<text x="86.4" y="60.7">MA12</text>
<text x="153.7" y="60.7">MA12</text>
<text x="153.7" y="63.3">MA13</text>
<text x="153.7" y="65.8">MA14</text>
<text x="221" y="65.8">MA14</text>
<text x="221" y="60.7">MA12</text>
<text x="221" y="63.3">MA13</text>
<text x="288.3" y="63.3">MA13</text>
<text x="288.3" y="60.7">MA12</text>
<text x="288.3" y="65.8">MA14</text>
<text x="20.3" y="68.4">MA19</text>
<text x="53.3" y="68.4">MA20</text>
<text x="86.4" y="70.9">MA16</text>
<text x="86.4" y="68.4">MA15</text>
<text x="153.7" y="70.9">MA16</text>
<text x="153.7" y="68.4">MA15</text>
<text x="221" y="68.4">MA15</text>
<text x="221" y="70.9">MA16</text>
<text x="288.3" y="68.4">MA15</text>
<text x="288.3" y="70.9">MA16</text>
<text x="86.4" y="76">MA18</text>
<text x="86.4" y="73.4">MA17</text>
<text x="133.3" y="73.4">RAM1_CS</text>
<text x="153.7" y="76">MA18</text>
<text x="153.7" y="73.4">MA17</text>
<text x="200.7" y="73.4">RAM2_CS</text>
<text x="221" y="73.4">MA17</text>
<text x="221" y="76">MA18</text>
<text x="268" y="73.4">RAM3_CS</text>
<text x="288.3" y="73.4">MA17</text>
<text x="288.3" y="76">MA18</text>
<text x="335.3" y="73.4">RAM4_CS</text>
<text x="20.3" y="78.5">RAM1_CS</text>
<text x="20.3" y="81.1">RAM3_CS</text>
<text x="48.3" y="81.1">RAM4_CS</text>
<text x="48.3" y="78.5">RAM2_CS</text>
<text x="86.4" y="81.1">MA20</text>
<text x="86.4" y="78.5">MA19</text>
<text x="135.9" y="78.5">MEMRX</text>
<text x="135.9" y="81.1">MEMWX</text>
<text x="153.7" y="78.5">MA19</text>
<text x="153.7" y="81.1">MA20</text>
<text x="203.2" y="78.5">MEMRX</text>
<text x="203.2" y="81.1">MEMWX</text>
<text x="221" y="78.5">MA19</text>
<text x="221" y="81.1">MA20</text>
<text x="270.5" y="78.5">MEMRX</text>
<text x="270.5" y="81.1">MEMWX</text>
<text x="288.3" y="78.5">MA19</text>
<text x="288.3" y="81.1">MA20</text>
<text x="337.8" y="81.1">MEMWX</text>
<text x="337.8" y="78.5">MEMRX</text>
</g>
</svg>
